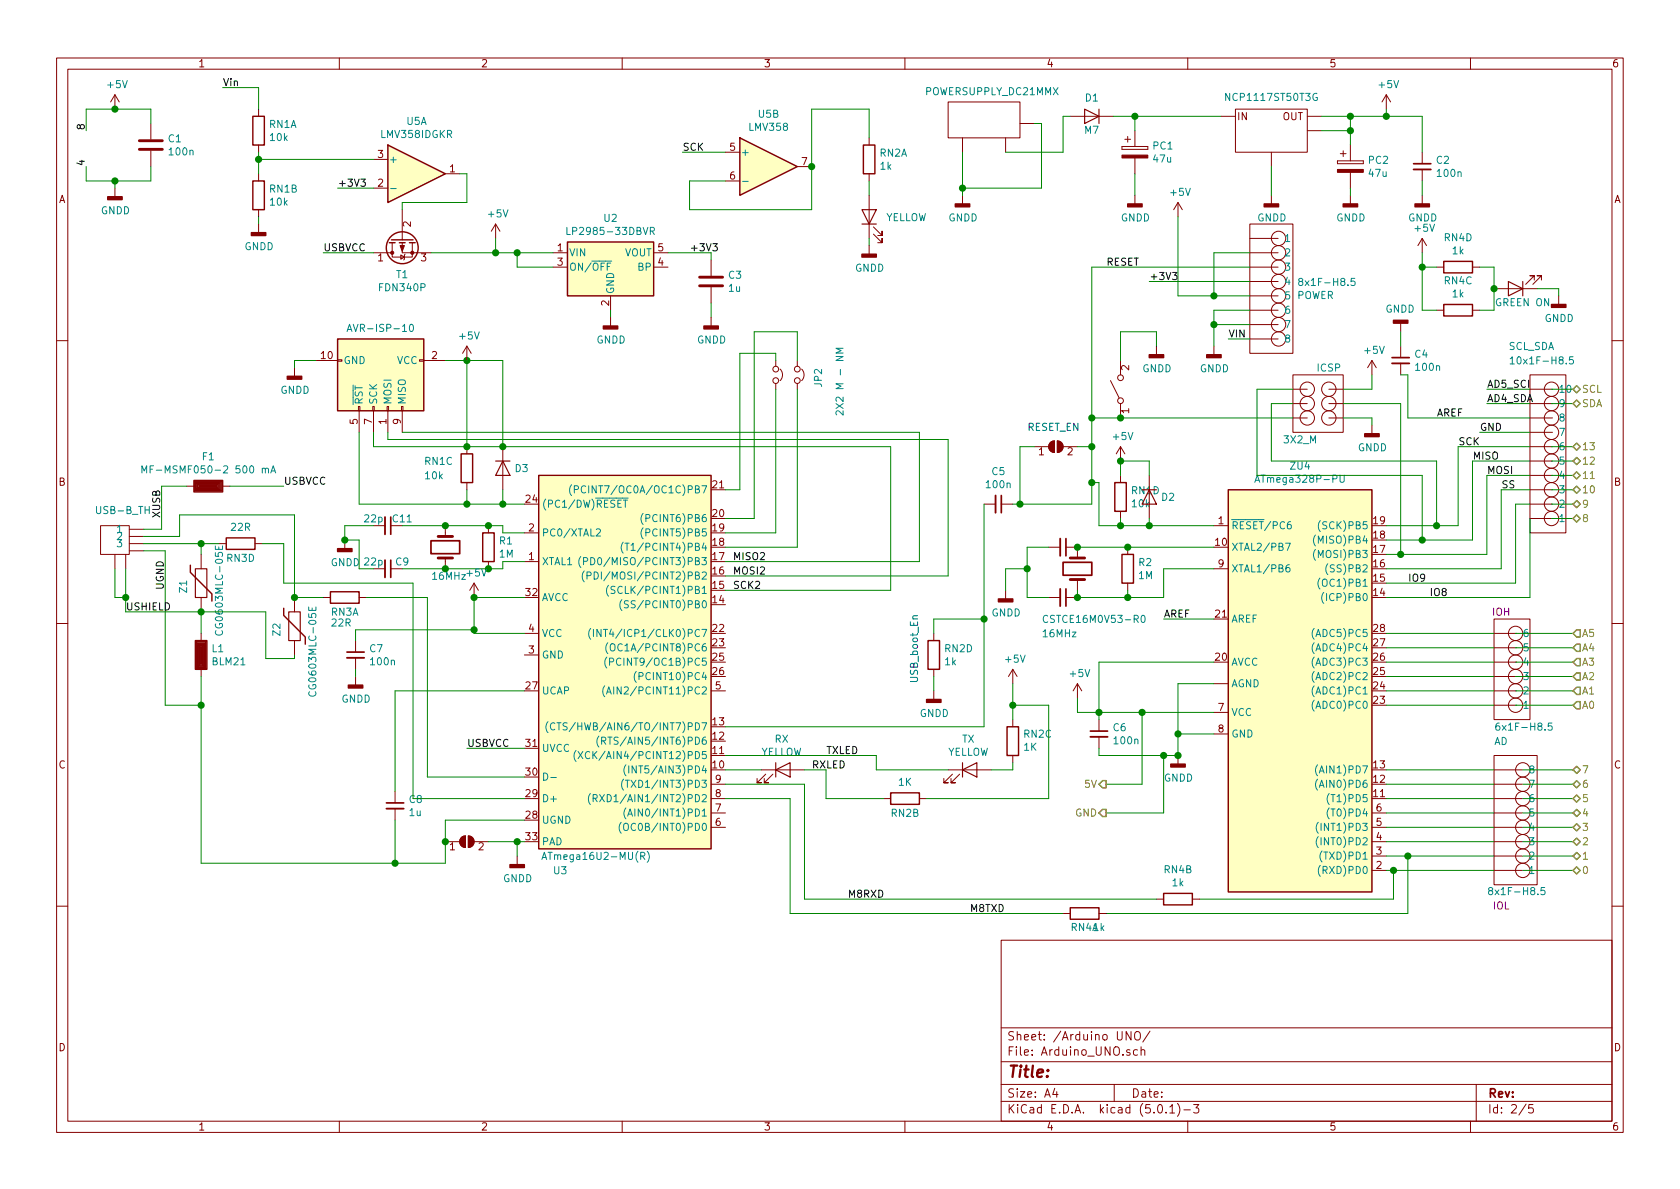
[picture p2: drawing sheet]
<svg xmlns="http://www.w3.org/2000/svg" width="297mm" height="210mm" viewBox="0 0 297 210" stroke-linecap="round" stroke-linejoin="round" font-family="sans-serif">
<g fill="none" stroke="#840000" stroke-width=".18">
<path d="M10 10.3h277v189.9h-277zM12 12.2h273v186.1h-273zM20.3 16.8l-.7 1.2M20.3 16.8v2.5M20.3 16.8l.8 1.2M45.7 19.3v1.3M60 10.3v1.9M110 10.3v1.9M160 10.3v1.9M167.6 18h12.7v6.4h-12.7zM210 10.3v1.9M218.4 19.3h12.7v7.6h-12.7z"/>
<path d="M245.1 16.8l-.8 1.2M245.1 16.8v2.5M245.1 16.8l.8 1.2M260 10.3v1.9M20.3 33.3v1.5M26.7 21.8v2.8M26.7 26.7v2.8M45.7 25.6v1.3M45.7 30.7v1.3M45.7 37.1v1.2M45.7 39.6v1.5M66 33.3h2.6"/>
<path d="M66 28.2h2.6M71.1 37.1v5.1M78.7 30.7h2.6M87.6 39.6l-.7 1.3M87.6 39.6v2.6M87.6 39.6l.8 1.3M128.3 26.9h2.5M128.3 32h2.5M141 29.5h2.5M153.7 24.4v1.2M153.7 30.7v1.3M153.7 34.5v7.7"/>
<path d="M170.2 24.4v2.5M170.2 34.5v1.6M177.8 24.4v2.5M180.3 21.8h2.6M189.2 20.6h7.6M198.4 25.9v.5zM198.4 26.4h4.5zM198.4 25.9h4.5zM198.9 24.6h1M199.4 24.1v1M200.7 23.1v2.8M200.7 27.9v2.8"/>
<path d="M200.7 34.5v1.6M202.9 25.9v.5zM208.3 35.8v2.5M208.3 35.8l-.8 1.3M208.3 35.8l.7 1.3M215.9 20.6h2.5M221 39.6h7.6v22.9h-7.6zM224.8 26.9v2.6M224.8 34.5v1.6M231.1 20.6h2.6M231.1 23.1h2.6M236.5 28.4v.6z"/>
<path d="M236.5 29h4.5zM236.5 28.4h4.5zM237 27.2h1M237.5 26.7v1M238.8 25.6v2.8M238.8 30.5v2.8M238.8 34.5v1.6M241 28.4v.6zM251.5 26.9v2.1M251.5 30v2M251.5 34.5v1.6M66 44.7h3.3"/>
<path d="M69.3 42.9v1.8M70.9 45.1l.6 .4-.6 .3zM71.1 42.2v.2M71.1 42.9v1.8h5.1M71.6 45l-.1 .1v.7l-.1 .2M72.9 42.9v2.6h-3.6v-.8M97.8 44.7h2.5M97.8 47.2h2.5M107.9 52.3v2.6M107.9 56.1v1.6M115.6 44.7h2.5M115.6 47.2h2.5"/>
<path d="M125.7 46v2.8M125.7 50.8v2.8M125.7 56.1v1.6M153.7 43.4v1.6M154.4 41.4l1.6 1.5v-.7v.7h-.8M154.4 40.1l1.6 1.6v-.8v.8h-.8M221 44.7h5M221 47.2h5M221 54.9h5M221 42.2h5M221 49.8h5M221 52.3h5"/>
<path d="M221 57.4h5M221 59.9h5M247.6 57.1v1.6M251.5 42.2v2.5M251.5 42.2l-.8 1.2M251.5 42.2l.7 1.2M254 47.2h1.3M254 54.9h1.3M260.3 47.2h1.3M260.3 54.9h1.3M264.2 51h7.6M271.3 49.5v-.7h-.8h.8l-1.6 1.5"/>
<path d="M272.5 49.5v-.7h-.7h.7l-1.5 1.5M275.6 52.3v1.5M10 60.2h2M52.1 65v1.5M55.9 63.7h3.8M59.7 63.6h.8v.3h-.8zM63.4 71.9h.2v.7h-.2zM63.5 72.6v3.8M65.9 71.9h.3v.7h-.3zM66 72.6v3.8M68.5 71.9h.2v.7h-.2zM68.6 72.6v3.8"/>
<path d="M71 71.9h.2v.7h-.2zM71.1 72.6v3.8M74.2 63.6h.7v.3h-.7zM74.9 63.7h3.8M82.5 61.2v2.5M82.5 79v1.3M82.5 61.2l-.7 1.3M82.5 61.2l.8 1.3M88.9 79v7.6M137.2 63.7v1.1M137.2 67.8v1M137.9 65.3a1.41 1.41 0 0 1 0 2"/>
<path d="M141 63.7v1.1M141 67.8v1M141.7 65.3a1.41 1.41 0 0 1 0 2M182.9 79h2.5M185.8 78.2l.6-.2v2a1.02 1.02 0 0 1-.9-.7 1.02 1.02 0 0 1 .3-1.1zM186.9 78a1.02 1.02 0 0 1 1.1 1 1.02 1.02 0 0 1-1.1 1zM188 79h2.5M196.3 67.3l1.6 3.1M198.1 63.7v2.6M198.1 71.4v2.5M198.1 79v2.5M198.1 79l-.7 1.3"/>
<path d="M198.1 79l.8 1.3M204.5 61.2v1.5M214.6 61.2v1.5M228.6 66.3h8.9v10.1h-8.9zM228.6 68.8h2.5M228.6 71.4h2.5M228.6 73.9h2.5M234.9 68.8h2.6M234.9 71.4h2.6M234.9 73.9h2.6M242.6 63.7l-.8 1.3M242.6 63.7v2.6"/>
<path d="M242.6 75.2v1.5M242.6 63.7l.7 1.3M247.6 61.2v2M247.6 64.3v2M270.5 66.3h6.4v27.9h-6.4zM270.5 79h4M270.5 68.8h4M270.5 71.4h4M270.5 73.9h4M270.5 76.4h4M285 60.2h2M17.8 93h5.1v5h-5.1z"/>
<path d="M20.3 98v2.6M22.2 98v2.6M22.9 93.6h2.5M22.9 94.9h2.5M22.9 96.1h2.5M22.9 97.4h2.5M33 86h1.3M34.4 85.1h4.8v1.7h-4.8zM34.4 85.2h4.7v1.6h-4.7zM34.5 85.3h4.5v1.4h-4.5zM34.6 85.4h4.3v1.2h-4.3zM34.6 85.4h4.1v1.2h-4.1z"/>
<path d="M34.7 85.4h4.1v1.1h-4.1zM34.8 85.5h3.8v.9h-3.8zM34.9 85.6h3.6v.7h-3.6zM35 85.7h3.4v.5h-3.4zM35.2 85.8h3.1v.4h-3.1zM35.3 85.8h2.9v.3h-2.9zM35.4 85.9l2.8 .1zM35.6 98v2.6M38.7 96.1h1.3M39.4 86h1.2M45.1 96.1h1.3M61 95.5v1.5"/>
<path d="M66 93h2.1M78.7 93v1.9M78.7 98.7v1.9M82.5 85.3v1.3M86.4 93v1.2M86.4 99.3v1.3M92.7 99.3h2.5M92.7 94.2h2.5M174 89.1h2M177 89.1h2.1M185.4 96.8h2.1M188.5 96.8h2v1.9"/>
<path d="M198.1 84.1v1.2M198.1 90.4v1.3M199.4 96.8v1.2M203.2 84.1v7.6M214.6 93h2.6M270.5 89.1h4M270.5 91.7h4M270.5 86.6h4M270.5 84.1h4M270.5 81.5h4M10 110.3h2M34.7 113.4h1.7v4.9h-1.7z"/>
<path d="M34.8 113.5h1.5v4.7h-1.5zM34.9 113.7h1.4v4.4h-1.4zM35 113.8h1.2v4.3h-1.2zM35 114h1.1v4.1h-1.1zM35 113.9h1.1v4h-1.1zM35.1 114.1h.9v3.7h-.9zM35.2 114.1h.7v3.6h-.7zM35.3 114.3h.5v3.3h-.5zM35.4 114.4h.4v3.1h-.4zM35.4 114.5h.3v2.9h-.3zM35.5 114.5l.1 2.8zM35.6 105.7v2.5"/>
<path d="M35.6 112v1.3M35.6 118.4v1.2M52.1 105.7v2.5M52.1 113.3v2.5M57.1 105.7h1.3M62.9 113.3v2M62.9 116.3v2.1M62.9 119.6v1.6M63.5 105.7h1.3M66 100.6h2.1M69.1 100.6h2M83.8 103.1l-.7 1.3"/>
<path d="M83.8 103.1v2.6M83.8 103.1l.8 1.3M92.7 115.8h2.5M92.7 112h2.5M165.1 112v1.3M165.1 118.4v1.2M177.8 104.4v1.5M179.1 118.4v2.5M179.1 118.4l-.8 1.2M179.1 118.4l.7 1.2M185.4 105.7h2.1M188.5 105.7h2"/>
<path d="M190.5 102.5v1.9M199.4 103.1v1.3M214.6 100.6h2.6M264.2 109.5h6.3v17.7h-6.3zM264.2 112h3.9M264.2 119.6h3.9M264.2 117.1h3.9M264.2 114.5h3.9M285 110.3h2M69.8 139.9v2.1M125.7 122.2h2.6M125.7 138.7h2.6"/>
<path d="M134.6 136.1h7.6M135.4 136.9l-1.5 1.5h.7h-.7v-.7M136.7 136.9l-1.6 1.5h.8h-.8v-.7M165.1 122.2v1.5M167.6 136.1h7.7M168.4 136.9l-1.5 1.5h.7h-.7v-.7M169.7 136.9l-1.6 1.5h.8h-.8v-.7M179.1 127.2v1.3M179.1 133.6v1.3M190.5 120.9l-.8 1.3M190.5 120.9v2.5M190.5 120.9l.8 1.3"/>
<path d="M194.3 127.2v2.1M194.3 130.3v2M208.3 133.6v1.5M214.6 126h2.6M214.6 129.8h2.6M214.6 120.9h2.6M264.2 133.6h7.6v22.9h-7.6zM264.2 122.2h3.9M264.2 138.7h5M264.2 136.1h5M264.2 124.7h3.9M69.8 143v2"/>
<path d="M78.7 148.8h2.6M81.5 148.2l.4-.3 .4-.1v2.1a1.03 1.03 0 0 1-.9-.6 1.03 1.03 0 0 1 .1-1.1zM82.8 147.8a1.02 1.02 0 0 1 1 1 1.02 1.02 0 0 1-1 1.1zM83.8 148.8h2.6M91.4 151.4v1.5M125.7 146.3h2.6M125.7 143.8h2.6M125.7 141.2h2.6M156.2 141.2h1.3M162.6 141.2h1.2M204.5 159h1.2M210.8 159h1.3"/>
<path d="M242.6 146.3h2.5M242.6 143.8h2.5M242.6 148.8h2.5M242.6 153.9h2.5M242.6 151.4h2.5M264.2 146.3h5M264.2 143.8h5M264.2 141.2h5M264.2 148.8h5M264.2 153.9h5M264.2 151.4h5M10 160.2h2"/>
<path d="M177 166.3h108v32h-108zM188 161.5h1.2M194.3 161.5h1.3M285 160.2h2M60 198.3v1.9M110 198.3v1.9M160 198.3v1.9M177 194.8h108M177 191.8h108M177 187.8h108M177 181.8h108M186.5 192.5l-.4 1h1"/>
<path d="M186.8 193v1M197 191.8v3M200 182.4v1.5l-.9-1.5v1.5M200.7 182.6l.3-.2a.53 .53 0 0 1 .6 .5v.5a.51 .51 0 0 1-.8 .4 1.05 1.05 0 0 1-.1-1.2zM201.1 185.7l-.4-.1-.3 .3 .1 .6 .2 .1 .4-.1M201.8 185.7a.37 .37 0 0 1 .6 .1v.8M201.8 185.1v1.5M203.3 182.3l-1.2 2M204.8 195.5l.4-.2a.94 .94 0 0 1 0 1.5 .79 .79 0 0 1-.4-1.3zM206.2 196.7v.1M206.8 195.8l.5-.5v1.5M206.8 196.8h.9"/>
<path d="M208.2 195.1a1.71 1.71 0 0 1 0 2.3M209.3 196.3h1.2M210 198.3v1.9M211 195.3h1l-.5 .6 .4 .1v.7l-.2 .1-.7-.1M260 198.3v1.9M261 191.8v6.5M269.8 195.2l-1.2 2M271 195.3h-.7v.7l.2-.1 .5 .1 .1 .2-.1 .5-.2 .1-.5-.1"/>
<circle cx="226.1" cy="54.9" r="1.27"/>
<circle cx="226.1" cy="52.3" r="1.27"/>
<circle cx="226.1" cy="44.7" r="1.27"/>
<circle cx="226.1" cy="57.4" r="1.27"/>
<circle cx="226.1" cy="42.2" r="1.27"/>
<circle cx="226.1" cy="59.9" r="1.27"/>
<circle cx="226.1" cy="47.2" r="1.27"/>
<circle cx="226.1" cy="49.8" r="1.27"/>
<circle cx="137.2" cy="67.3" r=".51"/>
<circle cx="137.2" cy="65.3" r=".51"/>
<circle cx="141" cy="67.3" r=".51"/>
<circle cx="141" cy="65.3" r=".51"/>
<circle cx="198.1" cy="66.8" r=".51"/>
<circle cx="198.1" cy="70.9" r=".51"/>
<circle cx="231.1" cy="71.4" r="1.27"/>
<circle cx="231.1" cy="68.8" r="1.27"/>
<circle cx="231.1" cy="73.9" r="1.27"/>
<circle cx="234.9" cy="71.4" r="1.27"/>
<circle cx="234.9" cy="68.8" r="1.27"/>
<circle cx="234.9" cy="73.9" r="1.27"/>
<circle cx="274.3" cy="73.9" r="1.27"/>
<circle cx="274.3" cy="79" r="1.27"/>
<circle cx="274.3" cy="71.4" r="1.27"/>
<circle cx="274.3" cy="76.4" r="1.27"/>
<circle cx="274.3" cy="68.8" r="1.27"/>
<circle cx="274.3" cy="91.7" r="1.27"/>
<circle cx="274.3" cy="84.1" r="1.27"/>
<circle cx="274.3" cy="81.5" r="1.27"/>
<circle cx="274.3" cy="89.1" r="1.27"/>
<circle cx="274.3" cy="86.6" r="1.27"/>
<circle cx="268" cy="114.5" r="1.27"/>
<circle cx="268" cy="112" r="1.27"/>
<circle cx="268" cy="117.1" r="1.27"/>
<circle cx="268" cy="119.6" r="1.27"/>
<circle cx="268" cy="122.2" r="1.27"/>
<circle cx="268" cy="124.7" r="1.27"/>
<circle cx="269.2" cy="136.1" r="1.27"/>
<circle cx="269.2" cy="138.7" r="1.27"/>
<circle cx="269.2" cy="141.2" r="1.27"/>
<circle cx="269.2" cy="153.9" r="1.27"/>
<circle cx="269.2" cy="146.3" r="1.27"/>
<circle cx="269.2" cy="143.8" r="1.27"/>
<circle cx="269.2" cy="148.8" r="1.27"/>
<circle cx="269.2" cy="151.4" r="1.27"/>
</g>
<path d="M24.6 26.4h4.1M24.6 24.9h4.1M123.7 50.5h4.1M123.7 49h4.1M77.5 94.9h2.5M77.5 98.7h2.5M189.2 98.7h2.6M189.2 102.5h2.6" fill="none" stroke="#840000" stroke-width=".51"/>
<g fill="none" stroke="#008400" stroke-width=".18">
<path d="M39.4 15.5h6.3v3.8M245.1 19.3v1.3M15.2 29.5v2.5h11.5v-2.5M20.3 32v1.3M26.7 21.8v-2.5h-11.5v3.8M45.7 26.9v3.8M45.7 38.3v1.3M45.7 28.2h20.3M59.7 33.3h6.3M81.3 30.7h1.2v5.1h-11.4v1.3M120.6 26.9h7.7M153.7 24.4v-5.1h-10.2v17.8h-21.6v-5.1h6.4"/>
<path d="M153.7 32v2.5M170.2 26.9v7.6M182.9 21.8h1.2v11.5h-13.9M189.2 20.6h-1.2v6.3h-10.2M196.8 20.6h19.1M200.7 20.6v2.5M200.7 30.7v3.8M208.3 38.3v14h12.7M224.8 29.5v5M233.7 20.6h17.8v6.3M233.7 23.1h5.1M238.8 20.6v5"/>
<path d="M238.8 33.3v1.2M251.5 32v2.5M57.1 44.7h8.9M76.2 44.7h21.6M87.6 42.2v2.5M91.4 44.7v2.5h6.4M107.9 54.9v1.2M118.1 44.7h7.6v1.3M125.7 53.6v2.5M153.7 42.2v1.2M203.2 49.8h17.8M214.6 57.4h6.4"/>
<path d="M217.2 59.9h3.8M221 44.7h-6.4v7.6M221 47.2h-28v41.9h-13.9M221 54.9h-6.4v6.3M247.6 58.7v2.5M251.5 47.2h2.5M251.5 44.7v10.2h2.5M261.6 47.2h2.6v7.7h-2.6M271.8 51h3.8v1.3M55.9 63.7h-3.8v1.3M63.5 76.4v12.7h29.2M66 76.4v2.6h91.5v25.4h-29.2"/>
<path d="M68.6 76.4v1.3h99v24.1h-39.3M71.1 76.4h91.5v22.9h-34.3M78.7 63.7h10.2v15.3M82.5 63.7v15.3M137.2 68.8v25.4h-8.9M137.2 63.7v-1.2h-6.4v24.1h-2.5M141 68.8v28h-12.7M141 63.7v-5h-7.7v33h-5M182.9 79h-2.6v10.1M190.5 79h2.5M193 73.9h35.6M204.5 61.2v-2.5h-6.4v5"/>
<path d="M228.6 71.4h-3.8v10.1h29.2v11.5M228.6 68.8h-6.4v15.3h29.3v11.4M237.5 73.9h5.1v1.3M237.5 71.4h10.1v26.6M242.6 66.3v2.5h-5.1M247.6 66.3h1.3v7.6h21.6M261.6 76.4h8.9M262.9 68.8h7.6M262.9 71.4h7.6M270.5 79h-12.7v14h-12.7M274.3 79h3.8M274.3 68.8h3.8"/>
<path d="M274.3 71.4h3.8M25.4 94.9h6.3v-3.8h20.4v14.6h5M25.4 97.4h3.8v27.3h6.4M25.4 96.1h13.3M33 86h-4.4v7.6h-3.2M35.6 96.1v1.9M40.6 86h9.6M46.4 96.1h3.8v7h22.8v38.1h19.7M66 93h-5v2.5h2.5v5.1h2.5M71.1 93h17.8v1.2h3.8M82.5 86.6v2.5M88.9 86.6v2.5"/>
<path d="M92.7 99.3h-3.8v1.3h-17.8M174 89.1v39.4h-45.7M185.4 96.8h-3.8v8.9h3.8M190.5 96.8h24.1M193 85.3h1.3v7.7h20.3M198.1 84.1v-2.6h5.1v2.6M198.1 91.7v1.3M203.2 91.7v1.3M270.5 89.1h-2.5v14h-22.9M270.5 86.6h-5.1v14h-20.3M270.5 81.5h-10.2v14h-15.2M270.5 91.7v14h-25.4"/>
<path d="M270.5 84.1h-7.6v13.9h-17.8M274.3 89.1h3.8M274.3 91.7h3.8M274.3 86.6h3.8M274.3 81.5h3.8M274.3 84.1h3.8M20.3 100.6v5.1h1.9M22.2 100.6v7.6h24.8v8.3h5.1v-.7M35.6 119.6v33h43.1v-7.6h14M35.6 108.2v3.8M62.9 118.4v1.2M64.8 105.7h10.8v31.7h17.1"/>
<path d="M83.8 111.4h-20.9v1.9M92.7 105.7h-8.9v6.3h8.9M165.1 119.6v2.6M174 109.5h-8.9v2.5M181.6 100.6h-3.8v3.8M199.4 104.4v1.3M205.7 109.5h8.9M214.6 100.6h-8.9v5.1h-15.2v-1.3M214.6 117.1h-20.3v10.1M245.1 112h19.1M245.1 117.1h19.1M245.1 114.5h19.1"/>
<path d="M245.1 119.6h19.1M268 112h10.1M268 117.1h10.1M268 114.5h10.1M268 119.6h10.1M82.5 132.3h10.2M92.7 122.2h-22.9v17.7M128.3 136.1h6.3M128.3 133.6h26.6v2.5h12.7M128.3 138.7h13.9v20.3h62.3M142.2 136.1h3.8v5.1h10.2M179.1 124.7h6.3v16.5h-21.6"/>
<path d="M179.1 134.9v1.2h-3.8M179.1 120.9v6.3M190.5 123.4v2.6h24.1M201.9 126v12.7h-6.3M205.7 133.6v10.2h-10.1M208.3 129.8h6.3M214.6 120.9h-6.3v12.7h-14v-1.3M245.1 122.2h19.1M245.1 124.7h19.1M245.1 136.1h19.1M245.1 138.7h19.1M268 122.2h10.1"/>
<path d="M268 124.7h10.1M269.2 136.1h8.9M269.2 138.7h8.9M69.8 145v7.6M86.4 148.8h6.3M91.4 148.8v2.6M128.3 141.2h11.4v20.3h48.3M245.1 148.8h19.1M245.1 141.2h19.1M245.1 153.9h19.1M245.1 151.4h19.1M245.1 143.8h19.1"/>
<path d="M245.1 146.3h19.1M246.4 153.9v5.1h-34.3M248.9 151.4v10.1h-53.3M269.2 148.8h8.9M269.2 141.2h8.9M269.2 153.9h8.9M269.2 151.4h8.9M269.2 143.8h8.9M269.2 146.3h8.9"/>
</g>
<g fill="#008400" stroke="#008400" stroke-width=".25">
<circle cx="20.3" cy="19.3" r=".51"/>
<circle cx="45.7" cy="28.2" r=".51"/>
<circle cx="87.6" cy="44.7" r=".51"/>
<circle cx="91.4" cy="44.7" r=".51"/>
<circle cx="143.5" cy="29.5" r=".51"/>
<circle cx="20.3" cy="32" r=".51"/>
<circle cx="170.2" cy="33.3" r=".51"/>
<circle cx="200.7" cy="20.6" r=".51"/>
<circle cx="238.8" cy="23.1" r=".51"/>
<circle cx="238.8" cy="20.6" r=".51"/>
<circle cx="245.1" cy="20.6" r=".51"/>
<circle cx="251.5" cy="47.2" r=".51"/>
<circle cx="264.2" cy="51" r=".51"/>
<circle cx="88.9" cy="89.1" r=".51"/>
<circle cx="82.6" cy="63.7" r=".51"/>
<circle cx="82.6" cy="89.1" r=".51"/>
<circle cx="86.4" cy="93" r=".51"/>
<circle cx="86.4" cy="100.6" r=".51"/>
<circle cx="78.7" cy="93" r=".51"/>
<circle cx="78.7" cy="100.6" r=".51"/>
<circle cx="61" cy="95.5" r=".51"/>
<circle cx="83.8" cy="105.7" r=".51"/>
<circle cx="91.4" cy="148.8" r=".51"/>
<circle cx="78.7" cy="148.8" r=".51"/>
<circle cx="69.9" cy="152.6" r=".51"/>
<circle cx="35.6" cy="124.7" r=".51"/>
<circle cx="22.2" cy="105.7" r=".51"/>
<circle cx="35.6" cy="108.2" r=".51"/>
<circle cx="35.6" cy="96.1" r=".51"/>
<circle cx="83.8" cy="111.4" r=".51"/>
<circle cx="52.1" cy="105.7" r=".51"/>
<circle cx="82.6" cy="79" r=".51"/>
<circle cx="88.9" cy="79" r=".51"/>
<circle cx="180.3" cy="89.1" r=".51"/>
<circle cx="179.1" cy="124.7" r=".51"/>
<circle cx="208.3" cy="129.8" r=".51"/>
<circle cx="194.3" cy="126" r=".51"/>
<circle cx="208.3" cy="133.6" r=".51"/>
<circle cx="199.4" cy="96.8" r=".51"/>
<circle cx="199.4" cy="105.7" r=".51"/>
<circle cx="190.5" cy="96.8" r=".51"/>
<circle cx="190.5" cy="105.7" r=".51"/>
<circle cx="181.6" cy="100.6" r=".51"/>
<circle cx="174" cy="109.5" r=".51"/>
<circle cx="193" cy="85.3" r=".51"/>
<circle cx="198.1" cy="93" r=".51"/>
<circle cx="203.2" cy="93" r=".51"/>
<circle cx="198.1" cy="81.5" r=".51"/>
<circle cx="193" cy="79" r=".51"/>
<circle cx="193" cy="73.9" r=".51"/>
<circle cx="214.6" cy="57.4" r=".51"/>
<circle cx="214.6" cy="52.3" r=".51"/>
<circle cx="198.1" cy="73.9" r=".51"/>
<circle cx="254" cy="93" r=".51"/>
<circle cx="251.5" cy="95.5" r=".51"/>
<circle cx="247.7" cy="98" r=".51"/>
<circle cx="248.9" cy="151.4" r=".51"/>
<circle cx="246.4" cy="153.9" r=".51"/>
<circle cx="201.9" cy="126" r=".51"/>
<circle cx="205.7" cy="133.6" r=".51"/>
</g>
<g fill="#ffffc2" stroke="#ffffc2" stroke-width=".18">
<path d="M68.6 25.6l10.1 5.1-10.1 5.1z"/>
<path d="M100.3 42.8h15.3v9.5h-15.3z"/>
<path d="M130.8 24.4l10.2 5.1-10.2 5z"/>
<path d="M95.2 84.1h30.5v66h-30.5z"/>
<path d="M59.7 59.9h15.2v12.7h-15.2z"/>
<path d="M217.2 86.6h25.4v71.1h-25.4z"/>
</g>
<g fill="none" stroke="#840000" stroke-width=".25">
<path d="M44.7 20.6h2v5h-2zM44.7 32h2v5.1h-2zM68.6 25.6l10.1 5.1-10.1 5.1zM130.8 24.4l10.2 5.1-10.2 5zM152.7 25.6h2v5.1h-2zM59.7 59.9h15.2v12.7h-15.2zM68.8 42.9h1M69.2 42.4h3.8M70.6 42.9h1M72.4 42.9h1M100.3 42.8h15.3v9.5h-15.3zM255.3 46.2h5v2.1h-5z"/>
<path d="M255.3 53.8h5v2.1h-5zM33.7 99.9v1.3l3.8 3.8v1.3M34.3 85h5.1v2h-5.1zM40 95.1h5.1v2h-5.1zM81.5 80.3h2.1v5h-2.1zM85.3 94.2h2.1v5.1h-2.1zM95.2 84.1h30.5v66h-30.5zM197.1 85.3h2v5.1h-2zM198.4 98h2v5.1h-2zM217.2 86.6h25.4v71.1h-25.4zM34.5 113.3h2.1v5.1h-2.1zM50.2 107.6v1.2l3.8 3.8v1.3"/>
<path d="M58.4 104.6h5.1v2.1h-5.1zM164.1 113.3h2v5.1h-2zM178.1 128.5h2v5.1h-2zM157.5 140.2h5.1v2h-5.1zM205.7 158h5.1v2h-5.1zM189.2 160.5h5.1v2.1h-5.1z"/>
<circle cx="71.1" cy="43.8" r="2.82"/>
</g>
<g fill="none" stroke="#008484" stroke-width=".18">
<path d="M69.1 33.3h1M131.3 32.1h1M61.4 58.6l.4-1.3 .4 1.3M61.5 58.3h.6M72.5 57.5l.2-.2a.67 .67 0 0 1 .4 .7 .67 .67 0 0 1-.4 .6l-.2-.1-.1-.4zM100.2 40.2v1.3h.6M107.1 46.2h1.1M108 46.5h-.6v1.3M115 40.9l.6-.1v-.5l-.1-.1h-.5v1.3M115.3 40.9l.4 .6M229.9 49.8l-.2-.1v-.4l.4-.1 .3 .3-.1 .2-.6 .1-.1 .2 .1 .4 .2 .1 .3-.1 .2-.1v-.3l-.3-.2M239.5 49.2h-.6v.6l.2-.1 .4 .1v.6l-.2 .1-.4-.1"/>
<path d="M149.1 72.6v.8l-.9-.8-.4 .3 .1 .5M149.1 61.6h-1.3l.9 .4-.9 .4h1.3M267 63.4l.4-.3v1.3M267 64.4h.7M278.1 63.1h-.6v.6l.5-.1 .2 .2v.3l-.2 .3-.5-.2M25.1 83.6v-1.2l.4 .9 .4-.9v1.2M38.1 96.5v.6h1.2v-.6M38.7 96.7v.4M46.9 83l.2-.2h.3l.1 .8M47.9 83.6l.4-1.2 .4 1.2M48 83.3h.6M101.1 85.7a1.47 1.47 0 0 0 0 1.9"/>
<path d="M101.5 86.6l.7-.1 .1-.2-.1-.3-.2-.1h-.5v1.3M102.7 98.4a1.47 1.47 0 0 0 0 1.9M103.2 99.3l.6-.1 .1-.2-.1-.3-.1-.1h-.5v1.3M103.6 86a.51 .51 0 0 0-.7 0 .51 .51 0 0 0-.1 .6 .46 .46 0 0 0 .2 .5 .46 .46 0 0 0 .6-.1M104.4 98.6a.64 .64 0 0 1 .8 .6 .64 .64 0 0 1-.8 .7zM105.4 93.6l.5-.1 .3 .4-.8 .9h.8M110.2 95.9a1.47 1.47 0 0 0 0 1.9M110.2 88.4h.7M110.5 96.1h.7M110.6 88.4v1.3M110.9 96.1v1.2M113.7 93.3a1.4 1.4 0 0 0 0 2"/>
<path d="M113.7 90.8a1.4 1.4 0 0 0 0 1.9M221.9 85.3l.4-1.3 .4 1.3M222 84.9h.6M227.3 96.1h.8l-.5 1.2M228 99.9l-.5 .1-.1 .4v.6l.2 .1h.4l.1-.2-.1-.5-.4-.1-.2 .3M228.2 92.2l-.4 .1a.87 .87 0 0 0 0 1.2l.5-.1v-.5l-.5-.2-.2 .3M232.6 97.1a1.47 1.47 0 0 0 0 2M232.6 94.6a1.47 1.47 0 0 0 0 1.9M233.5 92.1a1.47 1.47 0 0 0 0 1.9M234.8 99.7a1.47 1.47 0 0 0 0 1.9M236.9 84v1.1l.3 .2 .3-.1 .2-.1v-1.1M38.2 111.5a.6 .6 0 0 0 .4 .9 .6 .6 0 0 0 .7-.6l-.1-.3"/>
<path d="M54.6 107.3v.6h1.3v-.6M55.2 107.5v.4M103.3 101a1.47 1.47 0 0 0 0 1.9M103.8 101.8l.6-.1 .1-.1-.1-.3-.1-.2h-.5v1.3M104.4 111.1a1.47 1.47 0 0 0 0 1.9M104.9 111.3v1.3M105.1 101.1a.64 .64 0 0 1 .7 .7 .64 .64 0 0 1-.7 .6zM106.3 111.3v1.3l-.8-1.3v1.3M106.7 111.3h.7M107.3 116.2a1.47 1.47 0 0 0 0 1.9M107.5 113.7a1.47 1.47 0 0 0 0 1.9M107.6 103.5a1.47 1.47 0 0 0 0 1.9"/>
<path d="M107.8 117h.6l.1-.2-.1-.3-.1-.1h-.5v1.2M107.9 114a.45 .45 0 0 1 .8 0 .88 .88 0 0 1-.3 1.1h-.3a1.07 1.07 0 0 1-.2-1.1zM108.7 103.8l-.4-.1-.2 .1v.4l.5 .2 .1 .3-.2 .2h-.5M110 106a1.47 1.47 0 0 0 0 2M111.1 106.3l-.5-.1-.2 .1 .1 .5 .5 .2 .1 .3-.2 .2-.5-.1M112.5 118.7a1.47 1.47 0 0 0 0 2M185.2 108.9a.6 .6 0 0 0-.8 .4 .6 .6 0 0 0 .6 .8l.2-.1M201.9 108.9l.2-.1a.69 .69 0 0 1 .4 .6 .69 .69 0 0 1-.4 .7l-.2-.1-.1-.4zM232.4 118.7a1.47 1.47 0 0 0 0 2M232.4 116.2a1.47 1.47 0 0 0 0 1.9M232.4 113.7a1.47 1.47 0 0 0 0 1.9M232.4 111.1a1.47 1.47 0 0 0 0 1.9"/>
<path d="M233.4 102.2a1.47 1.47 0 0 0 0 2M234.1 104.8a1.4 1.4 0 0 0 0 1.9M54.7 122.3a.6 .6 0 0 0 .4 .9 .6 .6 0 0 0 .8-.6l-.2-.3M96.1 136.7a.64 .64 0 0 1 .8 .6 .64 .64 0 0 1-.8 .7zM96.9 127.6a1.4 1.4 0 0 0 0 2M97.4 137.5h1M98.1 127.9a.6 .6 0 0 0-.8 .5 .6 .6 0 0 0 .6 .7l.2-.1M98.5 127.8h.7M98.8 127.8v1.3M100.3 127.9l-.5-.1-.3 .3 .2 .3 .5 .2v.4l-.2 .1-.5-.1M101.9 132.7a1.47 1.47 0 0 0 0 1.9M102.2 132.9l.8 1.3"/>
<path d="M103 132.9l-.8 1.3M104.3 133a.6 .6 0 0 0-.9 .4 .6 .6 0 0 0 .6 .8l.3-.2M105.9 130.2a1.47 1.47 0 0 0 0 1.9M106.4 131l.7-.1v-.4l-.7-.2v1.3M106.7 131l.4 .6M106.9 121.3a1.47 1.47 0 0 0 0 1.9M107.2 122.7l.4-1.2 .5 1.2M107.4 122.4h.5M107.5 130.3h.7M110.3 137.8a1.47 1.47 0 0 0 0 1.9M110.6 138h.7M110.7 135.2a1.47 1.47 0 0 0 0 2"/>
<path d="M110.9 138v1.2M111.2 135.4v1.3M232.4 123.8a1.47 1.47 0 0 0 0 1.9M232.4 121.3a1.47 1.47 0 0 0 0 1.9M233 137.8a1.4 1.4 0 0 0 0 1.9M233 135.2a1.4 1.4 0 0 0 0 2M265.1 127.9l-.5 .1-.1 .4v.6l.2 .1h.4l.1-.2-.1-.5-.4-.1-.2 .3M274.4 127.9h-.6l-.1 .6 .2-.2 .5 .2v.5l-.2 .1-.5-.1M95.8 152l.4-1.3 .4 1.3M95.9 151.6h.6M104.4 140.3a1.47 1.47 0 0 0 0 2M104.9 141.2l.6-.1v-.5l-.1-.1h-.5v1.3"/>
<path d="M105.2 141.2l.4 .6M106 140.5l.9 1.3M106.9 140.5l-.9 1.3M109.8 145.4a1.47 1.47 0 0 0 0 1.9M110.3 145.8a.45 .45 0 0 1 .7 0 .88 .88 0 0 1-.2 1.1l-.4-.1a1.07 1.07 0 0 1-.1-1zM110.7 142.9a1.47 1.47 0 0 0 0 1.9M111 144.3l.4-1.3 .4 1.3M111.1 144h.6M114.4 150.5a1.4 1.4 0 0 1 0 2M233.1 147.9a1.4 1.4 0 0 0 0 2M233.1 145.4a1.4 1.4 0 0 0 0 1.9M233.5 153a1.47 1.47 0 0 0 0 2"/>
<path d="M233.8 150.5a1.4 1.4 0 0 0 0 1.9M235 140.3a1.4 1.4 0 0 0 0 2M235 142.9a1.4 1.4 0 0 0 0 1.9M263.4 157.5l-.2-.1v-.3l.5-.2 .2 .3v.2l-.6 .2-.1 .1v.4l.2 .1h.4l.1-.2v-.3l-.2-.2M273.1 156.9h-.6l-.1 .7 .2-.2 .5 .2v.5l-.2 .1-.5-.1"/>
</g>
<path d="M63.8 31.7h.8l-.4 .5 .3 .1v.5l-.2 .1-.5-.1M126 43.1h.8l-.4 .5 .4 .1v.5l-.2 .2-.6-.2M207.3 48.2h.8l-.4 .5 .4 .1v.5l-.3 .1-.5-.1" fill="none" stroke="#000" stroke-width=".18"/>
<g fill="#840000" stroke="#840000" stroke-width=".18">
<path d="M70.7 43.4h.8l-.4 1z"/>
<path d="M198.4 27.4h4.5v.5h-4.5z"/>
<path d="M236.5 30h4.5v.5h-4.5z"/>
<path d="M81.5 148.2l.4-.3 .4-.1v2.1a1.03 1.03 0 0 1-.9-.6 1.03 1.03 0 0 1 .1-1.1z"/>
<path d="M82.8 147.8a1.02 1.02 0 0 1 1 1 1.02 1.02 0 0 1-1 1.1z"/>
<path d="M185.8 78.2l.6-.2v2a1.02 1.02 0 0 1-.9-.7 1.02 1.02 0 0 1 .3-1.1z"/>
<path d="M186.9 78a1.02 1.02 0 0 1 1.1 1 1.02 1.02 0 0 1-1.1 1z"/>
<circle cx="72.9" cy="44.7" r=".28"/>
<circle cx="69.3" cy="44.7" r=".28"/>
</g>
<g fill="none" stroke="#840000" stroke-width=".2">
<path d="M191.8 19.3l2.5 1.3-2.5 1.2zM194.3 19.3v2.5M152.4 37.1h2.5l-1.2 2.5zM152.4 39.6h2.5M266.7 49.8l2.5 1.2-2.5 1.3zM269.2 49.8v2.5M87.6 81.5h2.6M88.9 81.5l1.3 2.6h-2.6zM203.2 86.6l1.3 2.5h-2.6zM34.5 100.6h2.1v5.1h-2.1zM51.1 108.2h2v5.1h-2zM137.2 136.1l2.5-1.2v2.5z"/>
<path d="M137.2 134.9v2.5M170.2 136.1l2.5-1.2v2.5zM170.2 134.9v2.5"/>
</g>
<g fill="#840000" stroke="#840000" stroke-width=".25">
<path d="M19 34.8h2.6v.5h-2.6z"/>
<path d="M44.4 41.1h2.6v.6h-2.6z"/>
<path d="M106.7 57.7h2.5v.5h-2.5z"/>
<path d="M124.5 57.7h2.5v.5h-2.5z"/>
<path d="M152.4 45h2.5v.5h-2.5z"/>
<path d="M168.9 36.1h2.5v.5h-2.5z"/>
<path d="M199.4 36.1h2.5v.5h-2.5z"/>
<path d="M223.5 36.1h2.6v.5h-2.6z"/>
<path d="M237.5 36.1h2.5v.5h-2.5z"/>
<path d="M250.2 36.1h2.5v.5h-2.5z"/>
<path d="M274.3 53.8h2.6v.6h-2.6z"/>
<path d="M50.8 66.5h2.5v.6h-2.5z"/>
<path d="M59.7 97h2.5v.5h-2.5z"/>
<path d="M61.6 121.2h2.5v.5h-2.5z"/>
<path d="M90.2 152.9h2.5v.5h-2.5z"/>
<path d="M163.8 123.7h2.6v.5h-2.6z"/>
<path d="M207 135.1h2.5v.5h-2.5z"/>
<path d="M176.5 105.9h2.6v.5h-2.6z"/>
<path d="M241.3 76.7h2.5v.5h-2.5z"/>
<path d="M213.4 62.7h2.5v.5h-2.5z"/>
<path d="M203.2 62.7h2.5v.5h-2.5z"/>
<path d="M246.4 56.6h2.5v.5h-2.5z"/>
</g>
<path d="M249.9 30h3.1M246.1 64.3h3.1M68.1 91.4v3.1M68.1 99.1v3M176 87.6v3.1M187.5 95.2v3.1M61.3 116.3h3.1M187.5 104.1v3.1M192.8 130.3h3M68.3 143h3.1" fill="none" stroke="#840000" stroke-width=".33"/>
<path d="M249.9 29h3.1M246.1 63.2h3.1M69.1 91.4v3.1M69.1 99.1v3M76.2 95.6h5.1v2.3h-5.1zM177 87.6v3.1M188 99.4h5v2.3h-5zM188.5 95.2v3.1M61.3 115.3h3.1M188.5 104.1v3.1M192.8 129.3h3M68.3 142h3.1" fill="none" stroke="#840000" stroke-width=".3"/>
<path d="M162.2 108.9l-.8 .1v.3l.1 .1" fill="none" stroke="#0000c2" stroke-width=".18"/>
<g fill="none" stroke="#848400" stroke-width=".25">
<path d="M278.1 68.8l.7-.6 .6 .6-.6 .7zM278.1 71.4l.7-.7 .6 .7-.6 .6zM278.1 79l.7-.6 .6 .6-.6 .6zM278.1 89.1l.7-.6 .6 .6-.6 .7zM278.1 86.6l.7-.6 .6 .6-.6 .6zM278.1 84.1l.7-.7 .6 .7-.6 .6zM278.1 81.5l.7-.6 .6 .6-.6 .7zM278.8 91.1l.6 .6-.6 .6-.7-.6zM278.8 111.4h.6v1.2h-.6l-.7-.6zM278.8 113.9h.6v1.3h-.6l-.7-.7zM278.8 116.5h.6v1.2h-.6l-.7-.6zM278.8 119h.6v1.3h-.6l-.7-.7z"/>
<path d="M194.9 138h.7v1.3h-.7l-.6-.6zM278.1 136.1l.7-.6 .6 .6-.6 .7zM278.8 138l.6 .7-.6 .6-.7-.6zM278.8 121.5h.6v1.3h-.6l-.7-.6zM278.8 124.1h.6v1.2h-.6l-.7-.6zM194.9 143.1h.7v1.3h-.7l-.6-.6zM278.1 141.2l.7-.6 .6 .6-.6 .7zM278.1 143.8l.7-.7 .6 .7-.6 .6zM278.1 146.3l.7-.6 .6 .6-.6 .6zM278.1 148.8l.7-.6 .6 .6-.6 .7zM278.1 151.4l.7-.7 .6 .7-.6 .6zM278.8 153.3l.6 .6-.6 .7-.7-.7z"/>
</g>
<text font-size="2.8" fill="#840000" x="178" y="190.5">Title:</text>
<g font-size="2.1" fill="#840000">
<text x="178" y="184">Sheet: /Arduino UNO/</text>
<text x="178" y="186.7">File: Arduino_UNO.sch</text>
<text x="178" y="196.9">KiCad E.D.A. kicad (5.0.1)-3</text>
<text x="178" y="194.1">Size: A4</text>
<text x="200" y="194.1">Date:</text>
<text x="263" y="194.1">Rev:</text>
<text x="263" y="196.9">Id: 2/5</text>
</g>
<g font-size="1.8" fill="#840000">
<text x="35" y="11.9">1</text>
<text x="85" y="11.9">2</text>
<text x="135" y="11.9">3</text>
<text x="185" y="11.9">4</text>
<text x="235" y="11.9">5</text>
<text x="285" y="11.9">6</text>
<text x="218.8" y="21.3">IN</text>
<text x="226.7" y="21.3">OUT</text>
<text x="66.8" y="27.9">3</text>
<text x="129.1" y="26.7">5</text>
<text x="141.8" y="29.2">7</text>
<text x="10.4" y="35.9">A</text>
<text x="66.8" y="33">2</text>
<text x="79.5" y="30.5">1</text>
<text x="129.1" y="31.7">6</text>
<text x="285.4" y="35.9">A</text>
<text x="72.6" y="40.1" transform="rotate(-90 72.6 40.1)">2</text>
<text x="66.8" y="46.2">1</text>
<text x="74.4" y="46.2">3</text>
<text x="98.6" y="44.4">1</text>
<text x="98.6" y="47">3</text>
<text x="116.4" y="47">4</text>
<text x="116.4" y="44.4">5</text>
<text x="107.7" y="54.1" transform="rotate(-90 107.7 54.1)">2</text>
<text x="56.8" y="63.5">10</text>
<text x="76.4" y="63.5">2</text>
<text x="199.6" y="65.5" transform="rotate(-90 199.6 65.5)">2</text>
<text x="63.2" y="75" transform="rotate(-90 63.2 75)">5</text>
<text x="65.8" y="75" transform="rotate(-90 65.8 75)">7</text>
<text x="68.3" y="75" transform="rotate(-90 68.3 75)">1</text>
<text x="70.9" y="75" transform="rotate(-90 70.9 75)">9</text>
<text x="199.6" y="73.1" transform="rotate(-90 199.6 73.1)">1</text>
<text x="183.7" y="80.5">1</text>
<text x="188.7" y="80.5">2</text>
<text x="10.4" y="85.9">B</text>
<text x="93" y="88.9">24</text>
<text x="126" y="86.4">21</text>
<text x="200.1" y="87.4">RN1D</text>
<text x="285.4" y="85.9">B</text>
<text x="93.5" y="94">2</text>
<text x="126" y="94">19</text>
<text x="126" y="91.4">20</text>
<text x="215.4" y="92.7">1</text>
<text x="242.9" y="95.2">18</text>
<text x="242.9" y="92.7">19</text>
<text x="93.5" y="99.1">1</text>
<text x="126" y="101.6">16</text>
<text x="126" y="99.1">17</text>
<text x="126" y="96.5">18</text>
<text x="214.9" y="96.5">10</text>
<text x="215.4" y="100.3">9</text>
<text x="242.9" y="100.3">16</text>
<text x="242.9" y="97.8">17</text>
<text x="93" y="105.4">32</text>
<text x="126" y="106.7">14</text>
<text x="126" y="104.1">15</text>
<text x="242.9" y="105.4">14</text>
<text x="242.9" y="102.9">15</text>
<text x="93.5" y="111.8">4</text>
<text x="126" y="111.8">22</text>
<text x="214.9" y="109.2">21</text>
<text x="242.9" y="111.8">28</text>
<text x="93.5" y="115.6">3</text>
<text x="126" y="114.3">23</text>
<text x="126" y="116.8">25</text>
<text x="126" y="119.4">26</text>
<text x="214.9" y="116.8">20</text>
<text x="242.9" y="119.4">25</text>
<text x="242.9" y="116.8">26</text>
<text x="242.9" y="114.3">27</text>
<text x="93" y="121.9">27</text>
<text x="126.5" y="121.9">5</text>
<text x="215.4" y="125.7">7</text>
<text x="242.9" y="124.5">23</text>
<text x="242.9" y="121.9">24</text>
<text x="126" y="130.8">12</text>
<text x="126" y="128.3">13</text>
<text x="215.4" y="129.5">8</text>
<text x="10.4" y="135.9">C</text>
<text x="93" y="137.2">30</text>
<text x="93" y="132.1">31</text>
<text x="126" y="135.9">10</text>
<text x="126" y="133.3">11</text>
<text x="242.9" y="135.9">13</text>
<text x="285.4" y="135.9">C</text>
<text x="93" y="141">29</text>
<text x="126.5" y="143.5">7</text>
<text x="126.5" y="141">8</text>
<text x="126.5" y="138.4">9</text>
<text x="242.9" y="141">11</text>
<text x="242.9" y="138.4">12</text>
<text x="243.4" y="143.5">6</text>
<text x="93" y="144.8">28</text>
<text x="93" y="148.6">33</text>
<text x="126.5" y="146">6</text>
<text x="243.4" y="148.6">4</text>
<text x="243.4" y="146">5</text>
<text x="79.5" y="150.4">1</text>
<text x="84.6" y="150.4">2</text>
<text x="243.4" y="153.7">2</text>
<text x="243.4" y="151.1">3</text>
<text x="10.4" y="185.9">D</text>
<text x="285.4" y="185.9">D</text>
<text x="35" y="199.9">1</text>
<text x="85" y="199.9">2</text>
<text x="135" y="199.9">3</text>
<text x="185" y="199.9">4</text>
<text x="235" y="199.9">5</text>
<text x="285" y="199.9">6</text>
</g>
<g font-size="1.8" fill="#008484">
<text x="19.1" y="15.6">+5V</text>
<text x="163.7" y="16.8">POWERSUPPLY_DC21MMX</text>
<text x="191.9" y="18">D1</text>
<text x="217.1" y="17.9">NCP1117ST50T3G</text>
<text x="243.9" y="15.6">+5V</text>
<text x="47.6" y="22.6">RN1A</text>
<text x="71.9" y="22.1">U5A</text>
<text x="132.6" y="23.1">LMV358</text>
<text x="134.1" y="20.8">U5B</text>
<text x="191.8" y="23.7">M7</text>
<text x="29.8" y="25.2">C1</text>
<text x="30" y="27.5">100n</text>
<text x="47.8" y="24.9">10k</text>
<text x="67.5" y="24.4">LMV358IDGKR</text>
<text x="68.7" y="28.8">+</text>
<text x="130.9" y="27.6">+</text>
<text x="155.5" y="27.7">RN2A</text>
<text x="203.9" y="26.4">PC1</text>
<text x="204" y="28.7">47u</text>
<text x="242" y="29">PC2</text>
<text x="254" y="29">C2</text>
<text x="47.7" y="34.1">RN1B</text>
<text x="155.7" y="30">1k</text>
<text x="207.1" y="34.6">+5V</text>
<text x="242.1" y="31.3">47u</text>
<text x="254.3" y="31.3">100n</text>
<text x="17.8" y="37.9">GNDD</text>
<text x="47.8" y="36.4">10k</text>
<text x="86.4" y="38.4">+5V</text>
<text x="101.1" y="41.5">LP2985-33DBVR</text>
<text x="106.8" y="39.2">U2</text>
<text x="156.5" y="39.1">YELLOW</text>
<text x="167.7" y="39.2">GNDD</text>
<text x="198.2" y="39.2">GNDD</text>
<text x="222.3" y="39.2">GNDD</text>
<text x="236.3" y="39.2">GNDD</text>
<text x="249" y="39.2">GNDD</text>
<text x="250.2" y="41">+5V</text>
<text x="43.2" y="44.2">GNDD</text>
<text x="100.6" y="45.3">VIN</text>
<text x="100.6" y="47.9">ON/OFF</text>
<text x="110.4" y="45.3">VOUT</text>
<text x="112.9" y="47.9">BP</text>
<text x="227" y="42.8">1</text>
<text x="227" y="45.3">2</text>
<text x="227" y="47.9">3</text>
<text x="255.4" y="42.7">RN4D</text>
<text x="256.8" y="45">1k</text>
<text x="67.2" y="51.5">FDN340P</text>
<text x="70.1" y="49.2">T1</text>
<text x="108.6" y="52.1" transform="rotate(-90 108.6 52.1)">GND</text>
<text x="128.9" y="49.3">C3</text>
<text x="128.9" y="51.6">1u</text>
<text x="151.2" y="48.1">GNDD</text>
<text x="227" y="50.4">4</text>
<text x="227" y="53">5</text>
<text x="229.3" y="52.9">POWER</text>
<text x="230.5" y="50.6">8x1F-H8.5</text>
<text x="255.4" y="50.3">RN4C</text>
<text x="256.8" y="52.6">1k</text>
<text x="62.5" y="58.7">AVR-ISP-10</text>
<text x="227" y="55.5">6</text>
<text x="227" y="58">7</text>
<text x="245" y="55.3">GNDD</text>
<text x="264.5" y="54.1">GREEN ON</text>
<text x="273.1" y="56.9">GNDD</text>
<text x="60.7" y="64.4">GND</text>
<text x="70.2" y="64.4">VCC</text>
<text x="81.3" y="60">+5V</text>
<text x="105.5" y="60.8">GNDD</text>
<text x="123.2" y="60.8">GNDD</text>
<text x="202" y="65.8">GNDD</text>
<text x="212.1" y="65.8">GNDD</text>
<text x="227" y="60.6">8</text>
<text x="232.9" y="65.7">ICSP</text>
<text x="241.4" y="62.6">+5V</text>
<text x="250.2" y="63.3">C4</text>
<text x="250.4" y="65.6">100n</text>
<text x="266.7" y="61.9">SCL_SDA</text>
<text x="267.9" y="64.4">10x1F-H8.5</text>
<text x="49.6" y="69.6">GNDD</text>
<text x="64.1" y="71.6" transform="rotate(-90 64.1 71.6)">RST</text>
<text x="66.7" y="71.6" transform="rotate(-90 66.7 71.6)">SCK</text>
<text x="69.2" y="71.6" transform="rotate(-90 69.2 71.6)">MOSI</text>
<text x="71.8" y="71.6" transform="rotate(-90 71.8 71.6)">MISO</text>
<text x="145.3" y="68.4" transform="rotate(-90 145.3 68.4)">JP2</text>
<text x="275.5" y="69.5">10</text>
<text x="149.1" y="72.2" transform="rotate(-90 149.1 72.2)">2X2 M - NM</text>
<text x="196.9" y="77.8">+5V</text>
<text x="275.5" y="77.1">7</text>
<text x="275.5" y="74.5">8</text>
<text x="275.5" y="72">9</text>
<text x="27" y="83.7">MF-MSMF050-2 500 mA</text>
<text x="35.8" y="81.4">F1</text>
<text x="75.1" y="82.2">RN1C</text>
<text x="91.1" y="83.5">D3</text>
<text x="227.1" y="78.4">3X2_M</text>
<text x="228.2" y="83.1">ZU4</text>
<text x="240.1" y="79.8">GNDD</text>
<text x="275.5" y="82.2">5</text>
<text x="275.5" y="79.6">6</text>
<text x="75.3" y="84.8">10k</text>
<text x="95.8" y="89.8">(PC1/DW)RESET</text>
<text x="103.5" y="87.2">(PCINT7/OC0A/OC1C)PB7</text>
<text x="174.5" y="86.3">100n</text>
<text x="175.4" y="84">C5</text>
<text x="200.2" y="89.7">10k</text>
<text x="205.4" y="88.6">D2</text>
<text x="222.8" y="85.4">ATmega328P-PU</text>
<text x="275.5" y="89.8">2</text>
<text x="275.5" y="87.2">3</text>
<text x="275.5" y="84.7">4</text>
<text x="17.3" y="90.9">USB-B_TH</text>
<text x="20.9" y="94.2">1</text>
<text x="20.9" y="95.5">2</text>
<text x="40.9" y="93.9">22R</text>
<text x="64.5" y="92.4">22p</text>
<text x="69.5" y="92.4">C11</text>
<text x="95.8" y="94.9">PC0/XTAL2</text>
<text x="114.3" y="94.9">(PCINT5)PB5</text>
<text x="114.3" y="92.3">(PCINT6)PB6</text>
<text x="217.7" y="93.6">RESET/PC6</text>
<text x="233.7" y="93.6">(SCK)PB5</text>
<text x="275.5" y="92.3">1</text>
<text x="20.9" y="96.8">3</text>
<text x="40.1" y="99.4">RN3D</text>
<text x="58.5" y="100.1">GNDD</text>
<text x="64.5" y="100">22p</text>
<text x="70" y="100">C9</text>
<text x="82.6" y="101.9">+5V</text>
<text x="88.3" y="98.6">1M</text>
<text x="88.3" y="96.3">R1</text>
<text x="95.8" y="99.9">XTAL1</text>
<text x="105.4" y="99.9">(PD0/MISO/PCINT3)PB3</text>
<text x="111.8" y="97.4">(T1/PCINT4)PB4</text>
<text x="201.4" y="100.1">R2</text>
<text x="217.7" y="97.4">XTAL2/PB7</text>
<text x="217.7" y="101.2">XTAL1/PB6</text>
<text x="232.9" y="98.7">(MOSI)PB3</text>
<text x="232.9" y="96.1">(MISO)PB4</text>
<text x="235.1" y="101.2">(SS)PB2</text>
<text x="33.1" y="104.7" transform="rotate(-90 33.1 104.7)">Z1</text>
<text x="76.6" y="102.5">16MHz</text>
<text x="95.8" y="106.3">AVCC</text>
<text x="105.9" y="102.5">(PDI/MOSI/PCINT2)PB2</text>
<text x="109" y="105">(SCLK/PCINT1)PB1</text>
<text x="111.5" y="107.6">(SS/PCINT0)PB0</text>
<text x="201.3" y="102.4">1M</text>
<text x="233.8" y="103.8">(OC1)PB1</text>
<text x="234.5" y="106.3">(ICP)PB0</text>
<text x="39.4" y="111.5" transform="rotate(-90 39.4 111.5)">CG0603MLC-05E</text>
<text x="49.6" y="112.4" transform="rotate(-90 49.6 112.4)">Z2</text>
<text x="58.5" y="108.9">RN3A</text>
<text x="58.7" y="110.8">22R</text>
<text x="95.8" y="112.6">VCC</text>
<text x="107.2" y="112.6">(INT4/ICP1/CLK0)PC7</text>
<text x="175.3" y="109">GNDD</text>
<text x="184.5" y="112.7">16MHz</text>
<text x="185.3" y="110.2">CSTCE16M0V53-R0</text>
<text x="217.7" y="110.1">AREF</text>
<text x="232.6" y="112.6">(ADC5)PC5</text>
<text x="269.2" y="112.6">6</text>
<text x="37.5" y="115.3">L1</text>
<text x="37.6" y="117.6">BLM21</text>
<text x="65.4" y="115.3">C7</text>
<text x="65.7" y="117.6">100n</text>
<text x="95.8" y="116.5">GND</text>
<text x="108.9" y="115.2">(OC1A/PCINT8)PC6</text>
<text x="108.9" y="117.7">(PCINT9/OC1B)PC5</text>
<text x="167.1" y="115.3">RN2D</text>
<text x="167.1" y="117.6">1k</text>
<text x="177.9" y="117.2">+5V</text>
<text x="189.3" y="119.7">+5V</text>
<text x="217.7" y="117.7">AVCC</text>
<text x="232.6" y="117.7">(ADC3)PC3</text>
<text x="232.6" y="115.2">(ADC4)PC4</text>
<text x="269.2" y="117.7">4</text>
<text x="269.2" y="115.2">5</text>
<text x="55.9" y="122.3" transform="rotate(-90 55.9 122.3)">CG0603MLC-05E</text>
<text x="60.4" y="124.3">GNDD</text>
<text x="95.8" y="122.8">UCAP</text>
<text x="108.8" y="122.8">(AIN2/PCINT11)PC2</text>
<text x="113.3" y="120.3">(PCINT10)PC4</text>
<text x="217.7" y="121.5">AGND</text>
<text x="232.6" y="125.3">(ADC0)PC0</text>
<text x="232.6" y="122.8">(ADC1)PC1</text>
<text x="232.6" y="120.3">(ADC2)PC2</text>
<text x="269.2" y="125.3">1</text>
<text x="269.2" y="122.8">2</text>
<text x="269.2" y="120.3">3</text>
<text x="100.6" y="129.2">(CTS/HWB/AIN6/TO/INT7)PD7</text>
<text x="108.2" y="131.7">(RTS/AIN5/INT6)PD6</text>
<text x="137" y="131.3">RX</text>
<text x="162.6" y="126.8">GNDD</text>
<text x="170.1" y="131.3">TX</text>
<text x="181.1" y="130.4">RN2C</text>
<text x="196.8" y="129.3">C6</text>
<text x="197.1" y="131.6">100n</text>
<text x="217.7" y="126.6">VCC</text>
<text x="217.7" y="130.4">GND</text>
<text x="264.1" y="131.7">AD</text>
<text x="265.3" y="129.2">6x1F-H8.5</text>
<text x="95.8" y="133">UVCC</text>
<text x="104.6" y="134.2">(XCK/AIN4/PCINT12)PD5</text>
<text x="112.2" y="136.8">(INT5/AIN3)PD4</text>
<text x="134.4" y="133.6">YELLOW</text>
<text x="167.4" y="133.6">YELLOW</text>
<text x="181.1" y="132.8">1K</text>
<text x="233.4" y="136.8">(AIN1)PD7</text>
<text x="270.2" y="136.8">8</text>
<text x="72.4" y="142">C8</text>
<text x="95.8" y="141.9">D+</text>
<text x="107" y="141.9">(RXD1/AIN1/INT2)PD2</text>
<text x="111.8" y="139.3">(TXD1/INT3)PD3</text>
<text x="158.9" y="139">1K</text>
<text x="205.8" y="138.2">GNDD</text>
<text x="233.4" y="139.3">(AIN0)PD6</text>
<text x="235.4" y="141.9">(T1)PD5</text>
<text x="270.2" y="141.9">6</text>
<text x="270.2" y="139.3">7</text>
<text x="72.4" y="144.3">1u</text>
<text x="95.8" y="145.7">UGND</text>
<text x="95.8" y="149.5">PAD</text>
<text x="111.4" y="146.9">(OC0B/INT0)PD0</text>
<text x="112.2" y="144.4">(AIN0/INT1)PD1</text>
<text x="157.6" y="144.4">RN2B</text>
<text x="233.6" y="149.5">(INT0)PD2</text>
<text x="233.6" y="146.9">(INT1)PD3</text>
<text x="235.4" y="144.4">(T0)PD4</text>
<text x="270.2" y="149.5">3</text>
<text x="270.2" y="146.9">4</text>
<text x="270.2" y="144.4">5</text>
<text x="96.9" y="152.1">ATmega16U2-MU(R)</text>
<text x="97.9" y="154.6">U3</text>
<text x="205.9" y="154.4">RN4B</text>
<text x="233.7" y="154.6">(RXD)PD0</text>
<text x="233.9" y="152">(TXD)PD1</text>
<text x="270.2" y="154.6">1</text>
<text x="270.2" y="152">2</text>
<text x="89" y="156">GNDD</text>
<text x="207.3" y="156.7">1k</text>
<text x="264" y="158.3">8x1F-H8.5</text>
<text x="189.3" y="164.6">RN4A1k</text>
</g>
<g font-size="1.8">
<text x="39.4" y="15.2">Vin</text>
<text x="15" y="23.1" transform="rotate(-90 15 23.1)">8</text>
<text x="15" y="29.5" transform="rotate(-90 15 29.5)">4</text>
<text x="120.6" y="26.7">SCK</text>
<text x="59.7" y="33">+3V3</text>
<text x="57.1" y="44.4">USBVCC</text>
<text x="121.9" y="44.4">+3V3</text>
<text x="195.6" y="47">RESET</text>
<text x="203.2" y="49.5">+3V3</text>
<text x="217.2" y="59.7">VIN</text>
<text x="262.9" y="68.6">AD5_SCI</text>
<text x="262.9" y="71.1">AD4_SDA</text>
<text x="254" y="73.7">AREF</text>
<text x="261.6" y="76.2">GND</text>
<text x="257.8" y="78.7">SCK</text>
<text x="260.3" y="81.3">MISO</text>
<text x="262.9" y="83.8">MOSI</text>
<text x="50.2" y="85.7">USBVCC</text>
<text x="265.4" y="86.4">SS</text>
<text x="28.3" y="91.7" transform="rotate(-90 28.3 91.7)">XUSB</text>
<text x="129.5" y="101.6">MOSI2</text>
<text x="129.5" y="99.1">MISO2</text>
<text x="22.2" y="107.9">USHIELD</text>
<text x="29" y="104.4" transform="rotate(-90 29 104.4)">UGND</text>
<text x="129.5" y="104.1">SCK2</text>
<text x="248.9" y="102.9">IO9</text>
<text x="252.7" y="105.4">IO8</text>
<text x="205.7" y="109.2">AREF</text>
<text x="82.5" y="132.1">USBVCC</text>
<text x="143.5" y="135.9">RXLED</text>
<text x="146" y="133.3">TXLED</text>
<text x="149.9" y="158.7">M8RXD</text>
<text x="171.4" y="161.3">M8TXD</text>
</g>
<g font-size="1.8" fill="#848400">
<text x="279.7" y="69.5">SCL</text>
<text x="279.7" y="72">SDA</text>
<text x="279.7" y="82.2">12</text>
<text x="279.7" y="79.6">13</text>
<text x="279.7" y="89.8">9</text>
<text x="279.7" y="87.2">10</text>
<text x="279.7" y="84.7">11</text>
<text x="279.7" y="92.3">8</text>
<text x="279.7" y="112.6">A5</text>
<text x="279.7" y="115.2">A4</text>
<text x="279.7" y="117.7">A3</text>
<text x="279.7" y="120.3">A2</text>
<text x="279.7" y="122.8">A1</text>
<text x="279.7" y="125.3">A0</text>
<text x="279.7" y="136.8">7</text>
<text x="191.9" y="139.3">5V</text>
<text x="279.7" y="139.3">6</text>
<text x="279.7" y="141.9">5</text>
<text x="190.1" y="144.4">GND</text>
<text x="279.7" y="144.4">4</text>
<text x="279.7" y="146.9">3</text>
<text x="279.7" y="149.5">2</text>
<text x="279.7" y="152">1</text>
<text x="279.7" y="154.6">0</text>
</g>
<g font-size="1.8" fill="#0000c2">
<text x="181.6" y="76.2">RESET_EN</text>
<text x="162.3" y="120.9" transform="rotate(-90 162.3 120.9)">USB_boot_En</text>
</g>
<g font-size="1.8" fill="#840084">
<text x="263.9" y="108.9">IOH</text>
<text x="264" y="160.8">IOL</text>
</g>
</svg>
